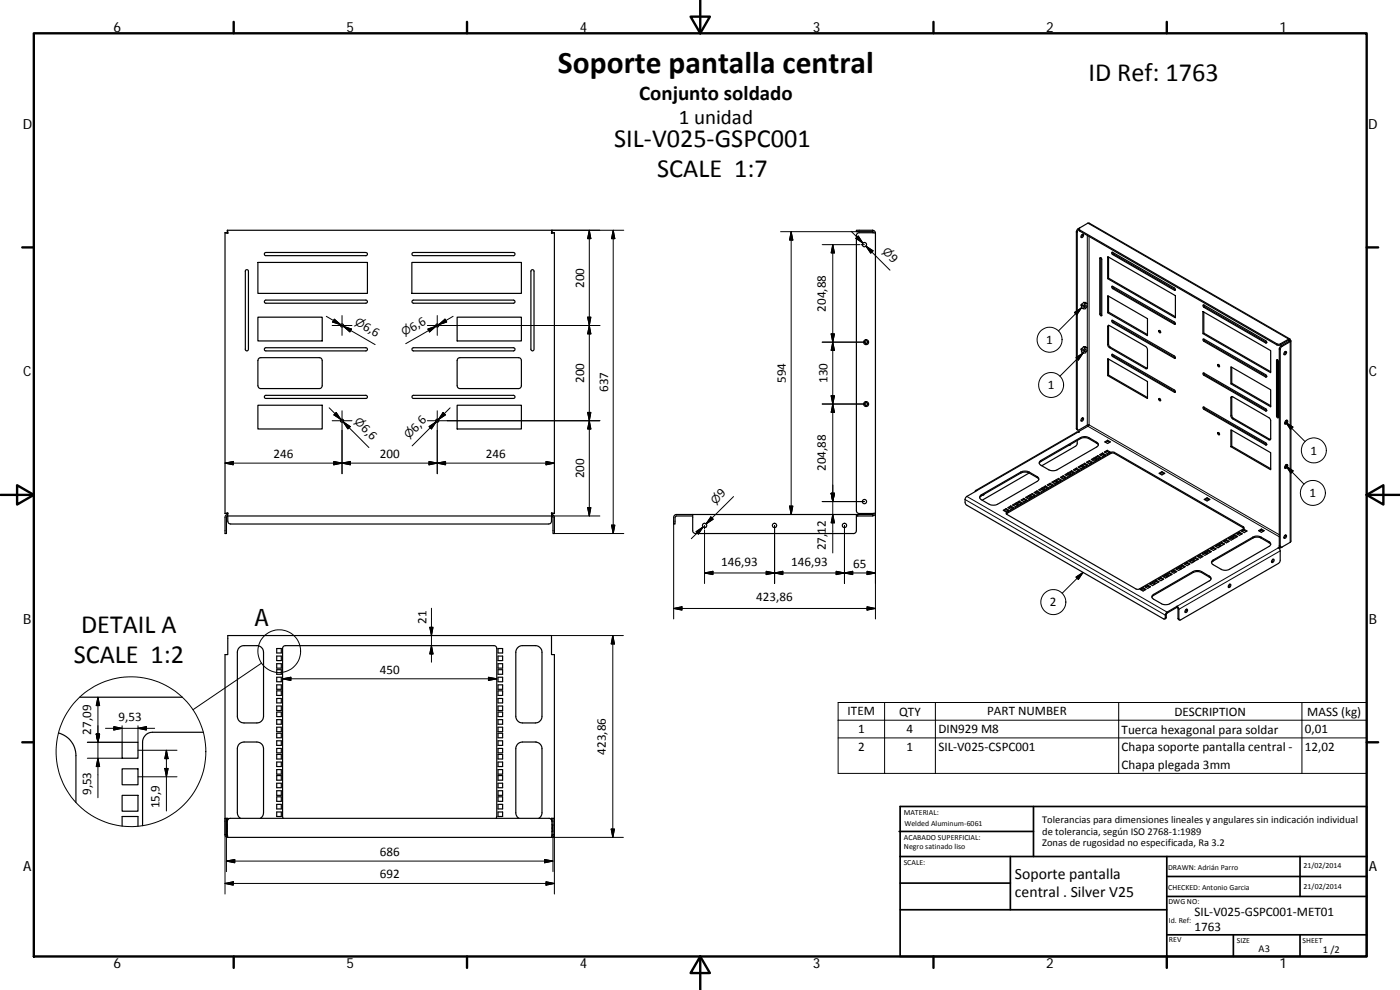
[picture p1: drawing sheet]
<svg xmlns="http://www.w3.org/2000/svg" width="420mm" height="297mm" viewBox="0 0 420 297" stroke-linecap="round" stroke-linejoin="round" font-family="sans-serif">
<g fill="none" stroke="#000" stroke-width=".36">
<path d="M67.5 69.8v84.3M67.5 69.8l.9 .2M68.2 69.1h97.4M68.2 69.1l.2 .9M77.4 78.7h32.9v9.3h-32.9zM79.5 75.9l30.3-.1a.48 .48 0 0 1 .5 .4 .48 .48 0 0 1-.5 .5h-30l-.4-.2zM123.6 78.7h32.9v9.3h-32.9zM123.8 75.9l30.3-.1a.48 .48 0 0 1 .5 .4 .48 .48 0 0 1-.5 .5h-30l-.4-.2zM165.6 69.1l-.1 .9M166.4 69.8l-.9 .2M166.4 69.8v84.3M261.9 69.1h-4.9v.4h4.9"/>
<path d="M261.9 69.1v.4M261.9 69.5l.4 .4M261.9 69.1a.87 .87 0 0 1 .8 .9M262.7 70l-5-.2-.5 .3-.2 .6v82.5l.2 .6 .5 .3 5-.2M262.7 70v83.9M323.8 68.7l.2 .6 59.2 34.2h.9l2.6-1.5M323.8 68.8l-.5 .9v59.1l.1 .2h.4l2.5-1.4 .5-.1-3 2M324 68.4l-.7 .5-.3 .7v58.9l.4 .5M324 68.4l-.2 .3 .2 .3 59.4 34.3h.7l2.6-1.6M324 68.4l2.8-1.5 60.3 34.8M324.7 70.4l.2-.1a.51 .51 0 0 1 .2 .6 .51 .51 0 0 1-.7 .3zM324.9 70.3v.4l-.5 .4"/>
<path d="M330.1 77.3l.6 .4v17a.4 .4 0 0 1-.5 0 .4 .4 0 0 1-.1-.5zM330.4 77.3v16.9l.3 .4M332.4 77l20.4 11.7v6.7l-20.4-11.8zM332.7 77.1v6.4l20.1 11.5M333.7 75.7l18.8 10.7a.35 .35 0 0 1 .3 .4 .35 .35 0 0 1-.3 .3l-18.7-10.8zM333.9 75.7l.3 .5 18.6 10.7M73.7 81.1l.6-.1 .3 .4v23.4a.47 .47 0 0 1-.5 .5 .47 .47 0 0 1-.5-.5zM77.4 95.2h19.3v7.1h-19.3zM79.5 90.2l30.3-.2a.47 .47 0 0 1 .5 .5 .47 .47 0 0 1-.5 .5h-30l-.4-.3zM123.8 90.2l30.3-.2a.47 .47 0 0 1 .5 .5 .47 .47 0 0 1-.5 .5h-30l-.4-.3zM137.2 95.2h19.3v7.1h-19.3zM159.5 81.1l.5-.1 .3 .4v23.4a.47 .47 0 0 1-.5 .5 .47 .47 0 0 1-.5-.5z"/>
<path d="M324.5 91.5l.6 .3M324.5 91.5l.1 .9 .5 .2M325.2 90.7l-.7 .8M325.2 90.7l.5 .3M325.2 90.7h.5l.6 .4M325.6 91.6l.1-.1a.32 .32 0 0 1 .2 .5 .32 .32 0 0 1-.5 0zM325.7 91l.6 .1M325.7 91l-.6 .8M326.3 91.1v.8l-.6 .8-.6-.1v-.8M332.4 88.7l12 6.9v5.1l-12-6.9zM332.6 97.7h.4l11 6.4 .4 .8v5.4l-.2 .3-11.5-6.5-.3-.7zM332.7 88.9v4.7l11.7 6.8"/>
<path d="M332.7 93.6l-.3 .2M332.7 83.5l-.3 .1M332.7 97.6v5.7l.3 .6 11.3 6.6M333.7 96.1l18.8 10.7 .2 .7-18.8-10.7zM333.7 85.9l18.8 10.7a.34 .34 0 0 1 .3 .4 .34 .34 0 0 1-.3 .3l-18.6-10.7zM333.9 96.1l.3 .5 18.6 10.8M333.9 85.9l.3 .5 18.6 10.8M347.8 99.2a.35 .35 0 0 1 .5 .2 .35 .35 0 0 1-.3 .4zM348 99.2l.3 .5M361 93.5l20.3 11.7v6.6l-20.3-11.7zM361 91.5h.3l18.6 10.7a.34 .34 0 0 1 .3 .4 .34 .34 0 0 1-.3 .3l-18.6-10.7zM361.3 91.5l.3 .6 18.5 10.7"/>
<path d="M361.3 93.6v6.3l20 11.6M361.3 99.9l-.3 .2M77.6 107.6l.7-.3 18 .1 .4 .8-.1 7.9-.7 .5-18.1-.1-.4-.8v-7.5zM79.4 118.9l.4-.3h30a.47 .47 0 0 1 .5 .5 .47 .47 0 0 1-.5 .4h-30l-.4-.2zM79.5 104.4l30.3-.1a.48 .48 0 0 1 .5 .5 .48 .48 0 0 1-.5 .5h-30l-.4-.2zM123.7 118.9l.4-.3h30a.47 .47 0 0 1 .5 .5 .47 .47 0 0 1-.5 .4h-30l-.4-.2zM123.8 104.4l30.3-.1a.48 .48 0 0 1 .5 .5 .48 .48 0 0 1-.5 .5h-30l-.4-.2zM137.4 107.6l.6-.3 18.1 .1 .4 .8v7.8l-.4 .5-.5 .1-18-.1-.4-.8v-7.5zM324.5 104.8l.6 .3M324.5 104.8l.1 .8 .5 .3M325.2 104l-.7 .8M325.2 104l.5 .3"/>
<path d="M325.2 104l1.1 .4M325.7 104.8a.33 .33 0 0 1 .2 .4 .33 .33 0 0 1-.5 .1zM325.7 104.3l.6 .1M325.7 104.3l-.6 .8M326.3 104.4v.8l-.6 .7h-.6v-.8M332.4 107.6l12 6.9v5.1l-12-6.9zM332.7 112.5l-.3 .2M332.7 107.7v4.8l11.7 6.8M333.7 106.3l18.8 10.7 .2 .7h-.2l-18.6-10.7zM333.9 106.3l.2 .5 18.7 10.8M347.8 119.6h.2a.34 .34 0 0 1 .4 .3 .34 .34 0 0 1-.4 .3zM348 119.6l.3 .5"/>
<path d="M361 101.7l18.9 10.7a.35 .35 0 0 1 .3 .4 .35 .35 0 0 1-.3 .3l-18.6-10.7zM361 112l18.9 10.7a.33 .33 0 0 1 .3 .3 .33 .33 0 0 1-.3 .3l-18.6-10.7zM361.3 101.7l.3 .6 18.6 10.7M361.3 111.9l.2 .5 18.6 10.8M365.5 109.4a.4 .4 0 0 1 .4 .2 .4 .4 0 0 1-.1 .5l-.3-.3zM365.7 109.4l.3 .5M369.4 110l11.9 6.9v5.1l-11.9-6.8zM369.6 119h.3l11.2 6.5 .2 .7v5.4l-.1 .4-11.5-6.5-.3-.6zM369.7 115l11.6 6.7M369.7 110.2v4.8M369.7 115l-.3 .2M369.7 119v5.6l.2 .7 11.4 6.6"/>
<path d="M380.1 102.8h.1M383.1 108a.39 .39 0 0 1 .5 0 .39 .39 0 0 1 .1 .5v16.8a.38 .38 0 0 1-.5 0 .38 .38 0 0 1-.1-.4zM383.4 107.9v16.9l.3 .4M385.6 105.6l.1-.1a.44 .44 0 0 1 .3 .6 .44 .44 0 0 1-.7 .1zM385.8 105.5l-.1 .5-.4 .3M386.7 101.7h.4l.1 .3M386.7 101.7v.3M386.7 102l.2 .2M386.9 102.4l-2.4 1.4-.6 .9v59l.5 .5M386.9 102.2v.2M386.9 102.4l.3 .1M387.2 102a.27 .27 0 0 1 .2 .3 .27 .27 0 0 1-.2 .2"/>
<path d="M387.2 102l-.3 .2M387.2 102.5l-2.6 1.6-.4 .8v59l.3 .3 .2-.1M387.4 102.3v60.1l-.2 .3-2.5 1.4M77.4 121.6h19.3v7.1h-19.3zM137.2 121.6h19.3v7.1h-19.3zM312 138.5l12.3-7.2a2.7 2.7 0 0 1 2.5 0l2.3 1.4a.74 .74 0 0 1 .5 .7 .74 .74 0 0 1-.5 .7l-12.3 7.1h-1.2l-.8-.2-2.8-1.7zM321.4 133.3l-.6 .3M323.3 132.2l-.1 1.1-.4 .6-10.1 5.8M323.8 129.5v.2l-.5-.1-30.5 17.6M323.8 129.5v.2M324.4 140l-.6 .3M324.4 139.6v.4"/>
<path d="M324.4 140l.6 .3M324.6 125.6l.3-.2a.5 .5 0 0 1 .2 .6 .5 .5 0 0 1-.7 .2zM324.7 139.5l.9-.5 .8 .5-.8 .5zM324.9 125.4l-.1 .6-.4 .2M325.6 139.3l-.6 .3M325.6 139v.3M325.6 139.3l.5 .3M326.1 138.7l.9-.5 .8 .5-.8 .5zM327 138.5l.5 .3M327 138.5l-.6 .3M327 138.2v.3M327.5 137.9l.9-.5 .8 .5-.8 .4z"/>
<path d="M328.4 137.7l.5 .3M328.4 137.7l-.6 .3M328.4 137.4v.3M328.6 137.2l.9-.5 .8 .5-.8 .5zM329.5 137.1l.6 .3M329.5 136.7v.4l-.6 .3M329.6 133.5l-.3-.4-2.5-1.5-.8-.3-1.2 .1-12.4 7.1-.5 .5M330 136.4l.9-.5 .8 .5-.8 .5zM330.9 136.3l-.6 .3M330.9 135.9v.4M330.9 136.3l.6 .3M331.4 135.6l.9-.5 .9 .5-.9 .5z"/>
<path d="M331.6 132.6l.8-.5 .8 .5-.8 .5zM332.3 135.4l.6 .4M332.3 135.1v.3l-.6 .4M332.4 132.4l.6 .3M332.4 132.4l-.6 .3M332.4 132.1v.3M361.1 122.1l18.8 10.8a.33 .33 0 0 1 .3 .3 .33 .33 0 0 1-.3 .3l-18.6-10.7-.3-.4zM361.3 122.1l.3 .6 18.5 10.7M365.5 129.8a.34 .34 0 0 1 .4 .2 .34 .34 0 0 1-.2 .5zM365.7 129.8l.3 .5M369.4 128.9l11.9 6.9v5.1l-11.9-6.9zM369.7 129.1v4.8l11.6 6.7"/>
<path d="M369.7 133.9l-.3 .1M380.1 133.4h.1M380.1 123.2h.1M385.8 126.4a.39 .39 0 0 1 .5-.3 .39 .39 0 0 1 .1 .6 .44 .44 0 0 1-.3 .5 .44 .44 0 0 1-.6-.3zM385.9 139.5a.36 .36 0 0 1 .5-.1 .36 .36 0 0 1 0 .6 .49 .49 0 0 1-.3 .5 .49 .49 0 0 1-.6-.2zM386 126.2a.49 .49 0 0 1-.5 .7M386 139.4a.46 .46 0 0 1 0 .5 .46 .46 0 0 1-.5 .2M386.2 126.1a.86 .86 0 0 1-.6 1M386.2 139.4a.86 .86 0 0 1-.6 1M67.5 154.1l.9-.2zM68.2 154.4l.2-.5-.2 .9M68.2 154.4v.4"/>
<path d="M68.2 154.8h97.4M165.5 153.9l.1 .9M165.5 153.9l.1 .5M165.5 153.9l.9 .2M165.6 154.4v.4M165.6 154.4l.8 .6v5.1h-.4v-4.9l-.5-.4v1.8l-.2 .4-.6 .2h-95.5l-.7-.4-.1-2-.4 .3v5h-.5l.1-5.1 .6-.6M207.9 154.4v5l.2 .4 .6 .3h47.7l.5-.4 .1-.5v-4.8M207.9 154.4h49.5M207.9 154.4l-5.3 .1-.4 .5v2.2h.4v-2.1l.2-.2 5.1-.1M257 154.8h.4M257.4 154.4h4.5M257.4 154.8h4.5"/>
<path d="M257.4 154.4v.4M262.3 154l-.4 .4M262.7 153.9a.87 .87 0 0 1-.8 .9v-.4M292.6 147.5l.2-.3h.4l-3.4 2.2-.2 1.3 .4 .8 59.2 34.2 .5-.2v-1.1l.4-.7 3.2-1.8M294.3 148.6l12.6-7.2 1.7 .1 2.6 1.5a.76 .76 0 0 1 .6 .7 .76 .76 0 0 1-.6 .7l-12.3 7.1h-1.5l-2.9-1.6a.73 .73 0 0 1-.5-.6 .73 .73 0 0 1 .3-.7zM295.4 148.3l-.6 .3M301.1 153.1l.9-.5 .8 .5-.8 .5zM302 152.9l-.6 .3M302 152.6v.3M302 152.9l.5 .3M302 154.2l31.9-18.3 .5 .1 38.9 22.5M302.1 153.8l31.8-18.2 .5 .1 38.8 22.4 .2 .3-.1 .2-31.3 18.1-.8 .1-39-22.5z"/>
<path d="M302.5 152.3l.8-.5 .9 .5-.9 .5zM303.3 152.1l.6 .4M303.3 152.1l-.5 .4M303.3 151.8v.3M303.9 151.5l.9-.5 .8 .5-.8 .5zM304.8 151.3l.5 .4M304.8 151.3l-.6 .4M304.8 151v.3M305 150.9l.9-.5 .8 .5-.8 .4zM305.9 150.7l.5 .3M305.9 150.7l-.6 .3M305.9 150.4v.3"/>
<path d="M306.4 150l.9-.5 .8 .5-.8 .5zM307.3 149.9l-.6 .3M307.3 149.5v.4M307.3 149.9l.6 .3M307.8 149.2l.9-.5 .9 .5-.9 .5zM308.7 149l.6 .4M308.7 149l-.6 .4M308.7 148.7v.3M308.9 141.9a2.88 2.88 0 0 0-2.5 0l-11.9 6.9-.5 .6M308.9 141.9l2.5 1.5 .3 .5M308.9 141.9l-14.1 8.2M309 148.6l.8-.5 .9 .5-.9 .5z"/>
<path d="M309.8 148.4l.6 .3M309.8 148.1v.3l-.6 .3M310.4 147.8l.8-.5 .9 .5-.9 .5zM311.2 147.6l-.6 .3M311.2 147.3v.3M311.2 147.6l.6 .3M311.8 147l.8-.5 .9 .5-.9 .4zM312.6 146.8l-.5 .3M312.6 146.5v.3M312.6 146.8l.6 .3M312.9 146.3l.8-.5 .9 .5-.9 .5zM313.7 146.1l.6 .4"/>
<path d="M313.7 146.1l-.5 .4M313.7 145.8v.3M314.3 145.5l.9-.5 .8 .5-.8 .5zM315.2 145.3l.6 .3M315.2 145v.3l-.6 .3M315.7 144.7l.9-.5 .8 .5-.8 .5zM316.6 144.5l-.6 .3M316.6 144.2v.3M316.6 144.5l.6 .3M316.8 144l.9-.4 .8 .4-.8 .5zM317.7 143.9l.6 .3M317.7 143.6v.3l-.6 .3"/>
<path d="M318.3 143.2l.8-.5 .8 .5-.8 .5zM319.1 143l.5 .4M319.1 143l-.6 .4M319.1 142.7v.3M319.6 142.4l.9-.5 .8 .5-.8 .5zM320.5 142.2l-.6 .4M320.5 141.9v.3M320.5 142.2l.6 .4M320.8 141.8l.8-.5 .8 .5-.8 .5zM321.6 141.6l-.6 .3M321.6 141.3v.3M321.6 141.6l.6 .3"/>
<path d="M322.2 140.9l.8-.4 .9 .4-.9 .6zM323 140.8l.6 .3M323 140.5v.3M323 140.8l-.6 .3M323.6 140.1l.8-.5 .9 .5-.9 .5zM347.9 142l.8-.5 .9 .5-.9 .5zM348.7 141.8l.6 .4M348.7 141.5v.3M348.7 141.8l-.6 .4M361.4 149.8l.9-.4 .8 .4-.8 .5zM362.3 149.6l.5 .4M362.3 149.4v.2"/>
<path d="M362.3 149.6l-.6 .4M372 160l-.6 .3M372 159.7v.3M372 160l.6 .3M372.5 159.3l.9-.5 .8 .5-.8 .5zM373.4 159.2l.6 .3M373.4 159.2l-.6 .3M373.4 158.8v.4M377.7 159.2l.9-.5 .8 .5-.8 .5zM378.6 159l-.6 .4M378.6 158.7v.3M378.6 159l.5 .4"/>
<path d="M342.2 176.8l.9-.5 .8 .5-.8 .5zM343.1 176.7l.5 .3M343.1 176.3v.4l-.6 .3M343.6 176l.9-.4 .8 .4-.8 .5zM344.5 175.9l-.6 .3M344.5 175.6v.3M344.5 175.9l.5 .3M345 175.2l.9-.4 .8 .4-.8 .5zM345.9 178.6l12.7-7.3h1.5l2.8 1.6a.75 .75 0 0 1 .5 .7 .75 .75 0 0 1-.5 .7l-11.8 6.8a2.7 2.7 0 0 1-2.5 0l-2.6-1.5-.3-.5zM345.9 175l.5 .4M345.9 175l-.6 .4M345.9 174.8v.2"/>
<path d="M346.1 174.6l.9-.5 .8 .5-.8 .4zM347 174.4l.6 .3M347 174.1v.3l-.6 .3M347.5 173.8l.9-.5 .8 .5-.8 .4zM348.4 173.6l-.6 .3M348.4 173.3v.3M348.4 173.6l.6 .3M348.9 172.9l.9-.4 .8 .4-.8 .5zM349.8 172.8l.6 .3M349.8 172.8l-.6 .3M349.8 172.5v.3M350.1 172.3l.8-.5 .9 .5-.9 .5z"/>
<path d="M350.9 172.1l.6 .4M350.9 171.8v.3l-.6 .4M351.5 171.5l.8-.5 .9 .5-.9 .5zM352.3 171.3l-.6 .3M352.3 171v.3M352.3 171.3l.6 .3M352.9 170.7l.8-.5 .9 .5-.9 .5zM353.7 170.5l.6 .3M353.7 170.2v.3M353.7 170.5l-.5 .3M354 170l.9-.5 .8 .5-.8 .5zM354.9 169.8l.5 .4"/>
<path d="M354.9 169.5v.3l-.6 .4M355.4 169.2l.9-.5 .8 .5-.8 .5zM356.3 169l-.6 .4M356.3 168.7v.3M356.3 169l.5 .4M356.8 168.4l.9-.5 .8 .5-.8 .5zM357.7 168.2l-.6 .4M357.7 167.9v.3M357.7 168.2l.5 .4M357.9 167.8l.9-.5 .8 .5-.8 .4zM358.8 167.6l.6 .3M358.8 167.3v.3l-.6 .3"/>
<path d="M359.4 166.9l.8-.4 .8 .4-.8 .5zM360.2 166.8l.6 .3M360.2 166.8l-.6 .3M360.2 166.5v.3M360.8 166.1l.8-.4 .8 .4-.8 .5zM361.6 165.9l.6 .4M361.6 165.9l-.6 .4M361.6 165.7v.2M361.9 165.5l.8-.5 .8 .5-.8 .5zM362.7 165v.3l-.5 .4M362.7 165.3l.6 .4M363.3 164.7l.8-.5 .9 .5-.9 .5z"/>
<path d="M363.4 173.7l-.3-.4-2.8-1.6-.8-.2-1.2 .2-12.1 6.9-.5 .6M363.8 168.3l12.2-7.1a2.54 2.54 0 0 1 2.5 0l2.3 1.3a.76 .76 0 0 1 .6 .7 .76 .76 0 0 1-.6 .8l-11.8 6.8a2.71 2.71 0 0 1-2.5 0l-2.6-1.5-.3-.5zM364.1 164.5l.6 .3M364.1 164.5l-.6 .3M364.1 164.2v.3M364.7 163.9l.8-.5 .9 .5-.9 .5zM365.5 163.7l.6 .3M365.5 163.7l-.6 .3M365.5 163.4v.3M365.8 163.2l.8-.5 .9 .5-.9 .5zM366.6 162.7v.3l-.5 .4M366.6 163l.6 .4"/>
<path d="M367.2 162.4l.8-.5 .9 .5-.9 .5zM368 162.2l.6 .4M368 162.2l-.5 .4M368 161.9v.3M368.6 161.6l.9-.5 .8 .5-.8 .5zM368.8 175.6l.3-.3a.5 .5 0 0 1 .2 .6 .5 .5 0 0 1-.7 .2zM369.1 175.3l-.1 .6-.4 .2M369.5 161.4l.5 .3M369.5 161.1v.3M369.5 161.4l-.6 .3M369.7 161l.9-.5 .8 .5-.8 .4zM370.6 160.8l-.6 .3"/>
<path d="M370.6 160.5v.3M370.6 160.8l.6 .3M371.1 160.1l.9-.4 .8 .4-.8 .5zM381.3 163.4l-.3-.4-2.5-1.5a2.71 2.71 0 0 0-2.5 0l-11.9 6.8-.5 .6M381.9 167.9a.32 .32 0 0 1 .5 0 .32 .32 0 0 1-.1 .5l-.1 .1a.34 .34 0 0 1-.5 .3 .34 .34 0 0 1 0-.6zM382.1 167.8l-.1 .4-.4 .5M383.8 164.5h.2M384 164.3v.2M384 164.3h-.4l.6 .8v3l-.5 1-29.5 17-.4-.4v-3l-.5-.8M384.2 164.1l-.2 .2M384.7 164.1l-.7 .4M385.6 160.7a.32 .32 0 0 1 .5-.1 .32 .32 0 0 1-.1 .5 .4 .4 0 0 1-.3 .5 .4 .4 0 0 1-.5-.3 .4 .4 0 0 1 .3-.5z"/>
<path d="M385.8 160.5l-.1 .6-.4 .3M71.7 194.4l1.2-.7h4.2a2 2 0 0 1 2 2v19.2a2 2 0 0 1-2 2h-3.9a1.97 1.97 0 0 1-2-2v-19.2zM83 196.9h1.4v1.3h-1.4zM83 199.1h1.4v1.4h-1.4zM83 194.6h1.4v1.3h-1.4zM149.5 194.6h1.3v1.3h-1.3zM149.5 196.9h1.3v1.3h-1.3zM149.5 199.1h1.3v1.4h-1.3zM155.3 194.4l1.2-.7h4.2a2 2 0 0 1 2 2v19.2a2 2 0 0 1-2 2h-3.9a2 2 0 0 1-2-2v-19.2zM349.6 185.7l.4-.3v-1.1l.3-.3 3-1.8 .2 .5 .1 3 .3 .3M353.3 181.9v.3M355.9 182.9l.2-.1a.51 .51 0 0 1 .2 .7 .51 .51 0 0 1-.7 .2z"/>
<path d="M356.1 182.8v.4l-.5 .4M17.6 219.9a7 7 0 0 1 5.2 6.8v14.1M23.9 209.2h30.8M61 219.7h-15.2a2.96 2.96 0 0 0-3 3v25M83 218.2h1.4v1.3h-1.4zM83 213.7h1.4v1.3h-1.4zM83 215.9h1.4v1.4h-1.4zM83 207.3h1.4v1.4h-1.4zM83 209.6h1.4v1.3h-1.4zM83 211.8h1.4v1.4h-1.4zM83 200.9h1.4v1.4h-1.4zM83 203.2h1.4v1.4h-1.4z"/>
<path d="M83 205.5h1.4v1.3h-1.4zM149.5 200.9h1.3v1.4h-1.3zM149.5 203.2h1.3v1.4h-1.3zM149.5 205.5h1.3v1.3h-1.3zM149.5 207.3h1.3v1.4h-1.3zM149.5 209.6h1.3v1.3h-1.3zM149.5 211.8h1.3v1.4h-1.3zM149.5 213.7h1.3v1.3h-1.3zM149.5 215.9h1.3v1.4h-1.3zM149.5 218.2h1.3v1.3h-1.3zM36.6 222.7h4.8v4.8h-4.8zM36.6 238.6h4.8v4.8h-4.8z"/>
<path d="M36.6 230.7h4.8v4.8h-4.8zM83 228.6h1.4v1.4h-1.4zM83 226.4h1.4v1.3h-1.4zM83 232.7h1.4v1.4h-1.4zM83 235h1.4v1.3h-1.4zM83 239.1h1.4v1.3h-1.4zM83 237.3h1.4v1.3h-1.4zM83 222.3h1.4v1.3h-1.4zM83 224.6h1.4v1.3h-1.4zM83 220h1.4v1.4h-1.4zM83 230.9h1.4v1.4h-1.4zM149.5 220h1.3v1.4h-1.3z"/>
<path d="M149.5 222.3h1.3v1.3h-1.3zM149.5 224.6h1.3v1.3h-1.3zM149.5 226.4h1.3v1.3h-1.3zM149.5 228.6h1.3v1.4h-1.3zM149.5 230.9h1.3v1.4h-1.3zM149.5 232.7h1.3v1.4h-1.3zM149.5 235h1.3v1.3h-1.3zM149.5 237.3h1.3v1.3h-1.3zM149.5 239.1h1.3v1.3h-1.3v-1.3M36.6 247.9v-2.9h4.8v2.9M67.5 245.5h.5v4.9M67.5 250.4h.5"/>
<path d="M67.5 245.5v4.9M67.5 250.4a.87 .87 0 0 0 .9 .8M68 247.5h.2M68 249.5h.2M68 247.7v1.5M68 250.4l.3 .4M68 245.5l.6 .2M68.1 248.5h.1M68.4 246v5.2M68.4 251.2h97.1M78.1 245.5l.7-.7 .3-.9v-19.3a2 2 0 0 0-2-2h-3.9a1.97 1.97 0 0 0-2 2v19.3l.3 .9 .7 .7M83 241.3h1.4v1.4h-1.4z"/>
<path d="M83 243.6h1.4v1.4h-1.4zM85 245.5l-.2-.5v-50.4l.3-.6 .6-.3h62.5l.6 .3 .3 .6v50.4l-.2 .5M149.5 241.3h1.3v1.4h-1.3zM149.5 243.6h1.3v1.4h-1.3zM161.7 245.5l.7-.7 .3-.9v-19.3a2 2 0 0 0-2-2h-3.9a2 2 0 0 0-2 2v19.3l.3 .9 .6 .7M165.5 246v5.2M165.6 247.5h.4M165.6 248.5h.2M165.6 249.5h.4M165.6 246.4l-.2-.6-.6-.3h-95.7l-.6 .3-.3 .6M166 250.4l-.4 .4M166 247.7v1.5"/>
<path d="M166 245.5l-.7 .2M166.4 250.4a.87 .87 0 0 1-.9 .8M166.4 245.5h-.4v4.9M166.4 245.5v4.9h-.4M166.4 245.5v-49.1h-.9v-5.7h-97.1v5.7h-.9v49.1"/>
<circle cx="259.4" cy="73.4" r=".64"/>
<circle cx="102.7" cy="97.7" r=".46"/>
<circle cx="131.2" cy="97.7" r=".47"/>
<circle cx="259.9" cy="102.7" r=".47"/>
<circle cx="259.9" cy="102.7" r=".76"/>
<circle cx="102.7" cy="126.2" r=".46"/>
<circle cx="131.2" cy="126.2" r=".47"/>
<circle cx="259.9" cy="121.2" r=".48"/>
<circle cx="259.9" cy="121.2" r=".75"/>
<circle cx="211.5" cy="157.7" r=".65"/>
<circle cx="232.5" cy="157.7" r=".65"/>
<circle cx="253.4" cy="157.7" r=".65"/>
<circle cx="259.4" cy="150.5" r=".64"/>
</g>
<g fill="none" stroke="#000" stroke-width=".3">
<path d="M165.6 69.1h21.6M176.9 69.1v85.7M176.9 69.1l.4 2.5h-1zM184 69.1l.5 2.5h-1zM184 69.1v91M234.3 69.5h23.6M237.4 69.5v84.9M237.4 69.5l.5 2.5h-1zM246.7 73.4h11.3M249.9 73.4v92.5M249.9 73.4l.5 2.5h-1zM255.4 69.4l3.6 3.5"/>
<path d="M257.6 70.8l1.4 2.1-2.1-1.4zM258.4 73.4h1M259.9 73.9l2.1 1.3-.7 .8zM261.7 75.6l-1.8-1.7 7.2 7.2M323 69.6l.3 .1M323.6 68.6l.2 .2M324 69v.3M326.3 70.6v20.5M326.5 67l60.2 34.7M326.8 70.9v56.6l57.1 32.9M330.4 77.3l-.3 .2M334.2 76.2l-.3 .2"/>
<path d="M97.9 94.9l4.3 2.5M99.7 97.7h5.9M100.3 95.8l1.9 1.6-2.4-.8zM102.6 94.7v5.9M103 97.9l2.5 .8-.5 .9zM105.2 99.2l-2.2-1.3 9.6 5.5M128.3 97.7h51.7M128.4 98.7l2.4-.8-1.9 1.7zM128.7 99.2l2.1-1.3-9 5.2M131.2 94.7v5.9M131.6 97.4l2-1.6 .5 .8zM136 94.9l-4.4 2.5"/>
<path d="M176.3 95.2h1l-.4 2.5zM176.9 97.7l.4 2.5h-1zM322.4 93.8l2.2-1.4-1.4 2.1zM324.6 92.4l-6.9 6.9M326.3 91.9v12.5M330.4 94.1l-.3 .1M332.7 97.8l-.3 .2M334.2 96.6l-.3 .2M334.2 86.4l-.3 .2M352.7 86.9l-.2 .2M352.7 97.2l-.2 .1M361.6 92.1l-.3 .1"/>
<path d="M246.7 102.7h13.2M249.4 118.7h1l-.5 2.5zM249.4 100.2h1l-.5 2.5zM249.9 102.7l.5 2.5h-1zM322.9 107.3l2.2-1.4-1.5 2.1zM325.1 105.9l-7 7M326.3 105.2v22.4M332.7 103.3l-.3 .1M333.2 104.2l-.2 .1M334.2 106.8l-.3 .2M344.1 110.4l-.3 .2M352.7 107.4l-.2 .1"/>
<path d="M352.7 117.5l-.2 .2M361.6 102.3l-.3 .1M361.6 112.4l-.3 .2M369.7 119.2l-.3 .2M380.1 112.9l-.2 .2M380.1 102.8l-.2 .1M383.2 103.2v.3M383.4 108l-.3 .1M383.9 104.7l.3 .2M384.3 103.2v.3M384.5 103.8l.2 .1M386.7 102l.2 .4"/>
<path d="M387.2 102.5v60.2M67.5 139l2.5-.5v1zM67.5 139h98.9M98.8 122.4l3.5 3.5M99.7 126.2h5.9M100.2 138.5l2.4 .5-2.4 .5zM100.9 123.8l1.4 2.1-2.1-1.4zM102.6 139l2.6-.5v1zM102.6 123.3v18.8M103 126.6l2.1 1.4-.7 .7zM104.8 128.3l-1.8-1.7 7.7 7.7M128.3 126.2h51.7"/>
<path d="M128.7 138.5l2.5 .5-2.5 .5zM128.8 128l2.1-1.4-1.4 2.1zM129.1 128.3l1.8-1.7-7.2 7.2M131.2 139l2.5-.5v1zM131.2 123.3v18.8M133 123.8l.7 .7-2.1 1.4zM135.1 122.4l-3.5 3.5M163.9 138.5l2.5 .5-2.5 .5zM176.3 123.7h1l-.4 2.5zM176.9 126.2l.4 2.5h-1zM246.7 121.2h13.2M249.9 121.2l.5 2.5h-1z"/>
<path d="M312.4 138.2v.3M323 128.5l.3 .2M323.6 129.7l-30.4 17.5M323.8 129.5v.2M324.3 131.3v.3M326.5 127.9l57.4 33.2M326.8 131.3v.3M329.1 132.7v.3M333.4 135.7v.3M334.4 135.7v.3M361.6 122.7l-.3 .1M369.7 124.6l-.3 .2"/>
<path d="M370.2 125.5l-.3 .2M380.1 133.4l-.2 .1M380.1 123.2l-.2 .1M381.1 131.8l-.3 .2M383.4 124.7l-.3 .2M385.9 126.7l2.1 1.4-.7 .7zM385.9 126.7l5.8 5.8M386 139.9l5.4 5.4M386 139.9l2.1 1.4-.7 .7zM165.6 154.8h14.4M176.3 152.3h1l-.4 2.5zM183.5 157.6h1l-.5 2.5z"/>
<path d="M202.2 156.4v29.3M208.9 159.5l2.1-1.4-1.4 2.1zM211 158.1l-3.5 3.5M211.4 157.6v1.1M211.4 159.1v16M213.3 155.1l.7 .7-2.1 1.4zM220.1 149l-8.2 8.2 1.8-1.8M232.5 157.6v17.5M236.9 151.8h1l-.5 2.6zM246.7 150.5h12.7M249.4 148h1l-.5 2.5zM249.9 154.4l.5 2.5h-1z"/>
<path d="M253.4 157.6v17.5M262.7 153.9v31.8M289.6 149.9l60.1 34.7 .3-.2M290.2 148.9l60.1 34.8v.3M294.5 148.5v.3M302.2 153.7v.4M306.4 141.6v.3M308.9 141.6v.3M311.2 143v.3M373.2 158.1v.3M166.4 160.1h20.8M211.4 171.9l2.6-.5v1z"/>
<path d="M211.4 171.9h51.3M229.9 171.4l2.6 .5-2.6 .5zM232.5 171.9l2.4-.5v1zM250.9 171.4l2.5 .5-2.5 .5zM253.4 171.9l2.5-.5v1zM260.2 171.4l2.5 .5-2.5 .5zM322.9 173.1l2.1-1.4-1.4 2.2zM325 171.7l-6.2 6.3M346.2 178.4v.2M358.1 171.5v.3M360.6 171.5v.3M362.9 172.9v.3"/>
<path d="M364.1 168v.3M376 161.2v.3M378.5 161.2v.3M380.8 162.5v.3M383.7 164.4l-30.4 17.5M383.9 164.2v.3M383.9 163.7l.3 .2M384.2 165.3l-30.4 17.5M385.3 161.2l.2 .1M78.5 199l-20.6 13.9M129 188.2h1l-.5 2.5zM129.5 182.5v16.2"/>
<path d="M129.5 193.7l.5 2.5h-1zM165.5 190.7h21.6M183.9 190.7v60.5M183.9 190.7l.5 2.5h-1zM202.2 182.6l2.5-.5v.9zM202.2 182.6h60.5M260.2 182.1l2.5 .5-2.5 .4zM350 185.2l-.3 .2M353.5 185.5l.3 .2M29.4 209.2v30.2M29.4 209.2l.5 2.5h-1zM31.7 218.5h14.7"/>
<path d="M34.2 218l2.4 .5-2.4 .5zM36.6 217.8v4.9h-10.4M41.4 218.5l2.5-.5v1zM41.4 217.8v4.9M84.8 203.7l2.5-.5v1zM84.8 203.7h64.3M146.6 203.2l2.5 .5-2.5 .5zM251.5 210.8h158.7v21.3h-158.7zM251.5 216.1h158.7M265.5 210.8v21.3M280.7 210.8v21.3M335.7 210.8v21.3"/>
<path d="M390.7 210.8v21.3M26.2 227.5h10.4M28.9 220.2h1l-.5 2.5zM29.4 227.5l.5 2.5h-1zM41.4 233.1h11.7M41.4 225.1h11.7M49.5 230.6h1l-.6 2.5zM49.9 225.1v18.2M49.9 225.1l.6 2.5h-1zM251.5 221.4h158.7M67.5 245.5v22.7M68 258.4l2.5-.5v1z"/>
<path d="M68 258.4h98M68 250.4v11.1M163.4 257.9l2.6 .5-2.6 .5zM165.5 251.2h21.6M166 250.4v11.1M166.4 245.5v22.7M183.4 248.8h1l-.5 2.4zM67.5 265.1l2.5-.5v1zM67.5 265.1h98.9M163.9 264.6l2.5 .5-2.5 .5z"/>
<circle cx="315" cy="101.9" r="3.7"/>
<circle cx="315.4" cy="115.5" r="3.8"/>
<circle cx="394.3" cy="135.1" r="3.8"/>
<circle cx="394" cy="147.9" r="3.8"/>
<circle cx="83.8" cy="195.4" r="6.4"/>
<circle cx="316.1" cy="180.6" r="3.8"/>
<circle cx="39.3" cy="225.5" r="22.5"/>
</g>
<g fill="none" stroke="#000" stroke-width=".71">
<path d="M10.1 10h400.1v277h-400.1zM70.1 6.6v3.4M140.2 6.6v3.4M207.3 5h5.8l-2.9 5zM210.2 0v10M280.2 6.6v3.4M350.2 6.6v3.4M6.7 74.2h3.4M410.2 74.2h3.4M.2 148.5h9.9M5.1 145.6l5 2.9-5 2.9zM410.2 148.5l5-2.9v5.8z"/>
<path d="M410.2 148.5h9.9M6.7 222.7h3.4M410.2 222.7h3.4M70.1 287v3.4M140.2 287v3.4M210.2 287l2.9 5h-5.8zM210.2 287v10M280.2 287v3.4M350.2 287v3.4"/>
</g>
<g fill="none" stroke="#000" stroke-width=".51">
<path d="M269.8 249.5h40.4M270.1 257h140.1M270.1 242h140.1v45h-140.1zM303.2 257v16M310.2 242v15M350.2 257v30M390.2 257v12M270.1 273h80.1M270.1 265h33.1M350.2 269h60M350.2 263h60M350.2 280.5h60"/>
<path d="M370.2 280.5v6.5M390.2 280.5v6.5"/>
</g>
<g fill="#000" stroke="#000" stroke-width=".3">
<path d="M176.9 69.1l.4 2.5h-1zM184 69.1l.5 2.5h-1zM237.4 69.5l.5 2.5h-1zM249.9 73.4l.5 2.5h-1zM257.6 70.8l1.4 2.1-2.1-1.4zM259.9 73.9l2.1 1.3-.7 .8zM100.3 95.8l1.9 1.6-2.4-.8zM103 97.9l2.5 .8-.5 .9zM128.4 98.7l2.4-.8-1.9 1.7zM131.6 97.4l2-1.6 .5 .8zM176.3 95.2h1l-.4 2.5zM322.4 93.8l2.2-1.4-1.4 2.1z"/>
<path d="M176.9 97.7l.4 2.5h-1zM249.4 118.7h1l-.5 2.5zM249.4 100.2h1l-.5 2.5zM249.9 102.7l.5 2.5h-1zM322.9 107.3l2.2-1.4-1.5 2.1zM67.5 139l2.5-.5v1zM100.2 138.5l2.4 .5-2.4 .5zM100.9 123.8l1.4 2.1-2.1-1.4zM103 126.6l2.1 1.4-.7 .7zM102.6 139l2.6-.5v1zM128.7 138.5l2.5 .5-2.5 .5zM128.8 128l2.1-1.4-1.4 2.1z"/>
<path d="M133 123.8l.7 .7-2.1 1.4zM131.2 139l2.5-.5v1zM163.9 138.5l2.5 .5-2.5 .5zM176.3 123.7h1l-.4 2.5zM176.9 126.2l.4 2.5h-1zM249.9 121.2l.5 2.5h-1zM385.9 126.7l2.1 1.4-.7 .7zM176.3 152.3h1l-.4 2.5zM183.5 157.6h1l-.5 2.5zM213.3 155.1l.7 .7-2.1 1.4zM236.9 151.8h1l-.5 2.6zM249.4 148h1l-.5 2.5z"/>
<path d="M249.9 154.4l.5 2.5h-1zM386 139.9l2.1 1.4-.7 .7zM208.9 159.5l2.1-1.4-1.4 2.1zM211.4 171.9l2.6-.5v1zM229.9 171.4l2.6 .5-2.6 .5zM232.5 171.9l2.4-.5v1zM250.9 171.4l2.5 .5-2.5 .5zM253.4 171.9l2.5-.5v1zM260.2 171.4l2.5 .5-2.5 .5zM322.9 173.1l2.1-1.4-1.4 2.2zM129 188.2h1l-.5 2.5zM129.5 193.7l.5 2.5h-1z"/>
<path d="M183.9 190.7l.5 2.5h-1zM202.2 182.6l2.5-.5v.9zM260.2 182.1l2.5 .5-2.5 .4zM29.4 209.2l.5 2.5h-1zM34.2 218l2.4 .5-2.4 .5zM41.4 218.5l2.5-.5v1zM84.8 203.7l2.5-.5v1zM146.6 203.2l2.5 .5-2.5 .5zM28.9 220.2h1l-.5 2.5zM29.4 227.5l.5 2.5h-1zM49.5 230.6h1l-.6 2.5zM49.9 225.1l.6 2.5h-1z"/>
<path d="M68 258.4l2.5-.5v1zM163.4 257.9l2.6 .5-2.6 .5zM183.4 248.8h1l-.5 2.4zM67.5 265.1l2.5-.5v1zM163.9 264.6l2.5 .5-2.5 .5z"/>
</g>
<text font-size="9.4" x="167.5" y="21.8">Soporte pantalla central</text>
<g font-size="7.9">
<text x="326.7" y="24.2">ID Ref: 1763</text>
<text x="184.4" y="44.1">SIL‐V025‐GSPC001</text>
<text x="197.3" y="53.1">SCALE 1:7</text>
<text x="24.3" y="189.8">DETAIL A</text>
<text x="22.1" y="198.8">SCALE 1:2</text>
</g>
<text font-size="7.2" x="76.3" y="187.9">A</text>
<g font-size="6.3">
<text x="191.8" y="30">Conjunto soldado</text>
<text x="203.7" y="37.2">1 unidad</text>
</g>
<g font-size="4.7">
<text x="304.6" y="263.9">Soporte pantalla</text>
<text x="304.6" y="269.3">central . Silver V25</text>
</g>
<g font-size="4.2">
<text x="34" y="9.6">6</text>
<text x="104" y="9.6">5</text>
<text x="174" y="9.6">4</text>
<text x="244" y="9.6">3</text>
<text x="314" y="9.6">2</text>
<text x="384" y="9.6">1</text>
<text x="6.8" y="38.7">D</text>
<text x="410.6" y="38.7">D</text>
<text x="7" y="112.9">C</text>
<text x="410.8" y="112.9">C</text>
<text x="7" y="187.1">B</text>
<text x="410.8" y="187.1">B</text>
<text x="7" y="261.3">A</text>
<text x="410.8" y="261.3">A</text>
<text x="34" y="290.4">6</text>
<text x="104" y="290.4">5</text>
<text x="174" y="290.4">4</text>
<text x="244" y="290.4">3</text>
<text x="314" y="290.4">2</text>
<text x="384" y="290.4">1</text>
</g>
<g font-size="3.9">
<text x="266.7" y="77.6" transform="rotate(45 266.7 77.6)">9</text>
<text x="175.3" y="86.4" transform="rotate(-90 175.3 86.4)">200</text>
<text x="247.9" y="93.5" transform="rotate(-90 247.9 93.5)">204,88</text>
<text x="108.7" y="98.7" transform="rotate(30 108.7 98.7)">6,6</text>
<text x="123.8" y="99.5" transform="rotate(-30 123.8 99.5)">6,6</text>
<text x="314" y="103.2">1</text>
<text x="175.3" y="115" transform="rotate(-90 175.3 115)">200</text>
<text x="182.5" y="117.6" transform="rotate(-90 182.5 117.6)">637</text>
<text x="235.8" y="115" transform="rotate(-90 235.8 115)">594</text>
<text x="248.4" y="115" transform="rotate(-90 248.4 115)">130</text>
<text x="314.4" y="116.8">1</text>
<text x="108.2" y="128.7" transform="rotate(45 108.2 128.7)">6,6</text>
<text x="124.7" y="129.8" transform="rotate(-45 124.7 129.8)">6,6</text>
<text x="82.1" y="137.4">246</text>
<text x="114" y="137.4">200</text>
<text x="145.8" y="137.4">246</text>
<text x="393.3" y="136.4">1</text>
<text x="175.3" y="143.5" transform="rotate(-90 175.3 143.5)">200</text>
<text x="247.9" y="141.4" transform="rotate(-90 247.9 141.4)">204,88</text>
<text x="216.7" y="149.4" transform="rotate(-45 216.7 149.4)">9</text>
<text x="393" y="149.1">1</text>
<text x="247.9" y="165.1" transform="rotate(-90 247.9 165.1)">27,12</text>
<text x="216.5" y="169.8">146,93</text>
<text x="237.5" y="169.8">146,93</text>
<text x="256.1" y="170.3">65</text>
<text x="226.9" y="180.5">423,86</text>
<text x="315.1" y="181.9">2</text>
<text x="128" y="187.2" transform="rotate(-90 128 187.2)">21</text>
<text x="114" y="202.1">450</text>
<text x="254.4" y="214.7">ITEM</text>
<text x="269.8" y="214.7">QTY</text>
<text x="296.3" y="214.7">PART NUMBER</text>
<text x="352.5" y="214.7">DESCRIPTION</text>
<text x="392.3" y="214.8">MASS (kg)</text>
<text x="27.3" y="220.4" transform="rotate(-90 27.3 220.4)">27,09</text>
<text x="35.6" y="216.4">9,53</text>
<text x="257.5" y="220">1</text>
<text x="272.1" y="220">4</text>
<text x="281.6" y="220">DIN929 M8</text>
<text x="336.6" y="220.1">Tuerca hexagonal para soldar</text>
<text x="391.6" y="220">0,01</text>
<text x="181.9" y="226.5" transform="rotate(-90 181.9 226.5)">423,86</text>
<text x="257.5" y="225.3">2</text>
<text x="272.1" y="225.3">1</text>
<text x="281.6" y="225.3">SIL‐V025‐CSPC001</text>
<text x="336.6" y="225.4">Chapa soporte pantalla central ‐</text>
<text x="391.6" y="225.3">12,02</text>
<text x="336.6" y="230.7">Chapa plegada 3mm</text>
<text x="27.3" y="238.6" transform="rotate(-90 27.3 238.6)">9,53</text>
<text x="47.9" y="242.6" transform="rotate(-90 47.9 242.6)">15,9</text>
<text x="114" y="256.8">686</text>
<text x="114" y="263.5">692</text>
<text x="358.5" y="274.9">SIL‐V025‐GSPC001‐MET01</text>
<text x="358.5" y="279.4">1763</text>
</g>
<g font-size="3.3">
<text x="264.7" y="75.6" transform="rotate(45 264.7 75.6)">⌀</text>
<text x="106.3" y="97.3" transform="rotate(30 106.3 97.3)">⌀</text>
<text x="121.3" y="100.9" transform="rotate(-30 121.3 100.9)">⌀</text>
<text x="106.2" y="126.7" transform="rotate(45 106.2 126.7)">⌀</text>
<text x="122.7" y="131.7" transform="rotate(-45 122.7 131.7)">⌀</text>
<text x="214.7" y="151.4" transform="rotate(-45 214.7 151.4)">⌀</text>
</g>
<g font-size="3.1">
<text x="312.8" y="246.8">Tolerancias para dimensiones lineales y angulares sin indicación individual</text>
<text x="312.8" y="250.4">de tolerancia, según ISO 2768‐1:1989</text>
<text x="312.8" y="254">Zonas de rugosidad no especificada, Ra 3.2</text>
<text x="377.7" y="285.6">A3</text>
<text x="397" y="285.9">1 /2</text>
</g>
<g font-size="2.4">
<text x="271.2" y="244.4">MATERIAL:</text>
<text x="271.3" y="251.9">ACABADO SUPERFICIAL:</text>
<text x="271.4" y="247.9">Welded Aluminum‐6061</text>
<text x="271.3" y="254.6">Negro satinado liso</text>
<text x="271.2" y="259.7">SCALE:</text>
<text x="350.6" y="260.9">DRAWN: Adrián Parro</text>
<text x="391.2" y="260.6">21/02/2014</text>
<text x="350.6" y="267">CHECKED: Antonio Garcia</text>
<text x="391.2" y="266.6">21/02/2014</text>
<text x="350.7" y="271.4">DWG NO:</text>
<text x="350.8" y="276.8">Id. Ref:</text>
<text x="350.8" y="282.8">REV</text>
<text x="371.2" y="282.9">SIZE</text>
<text x="390.9" y="282.9">SHEET</text>
</g>
</svg>
